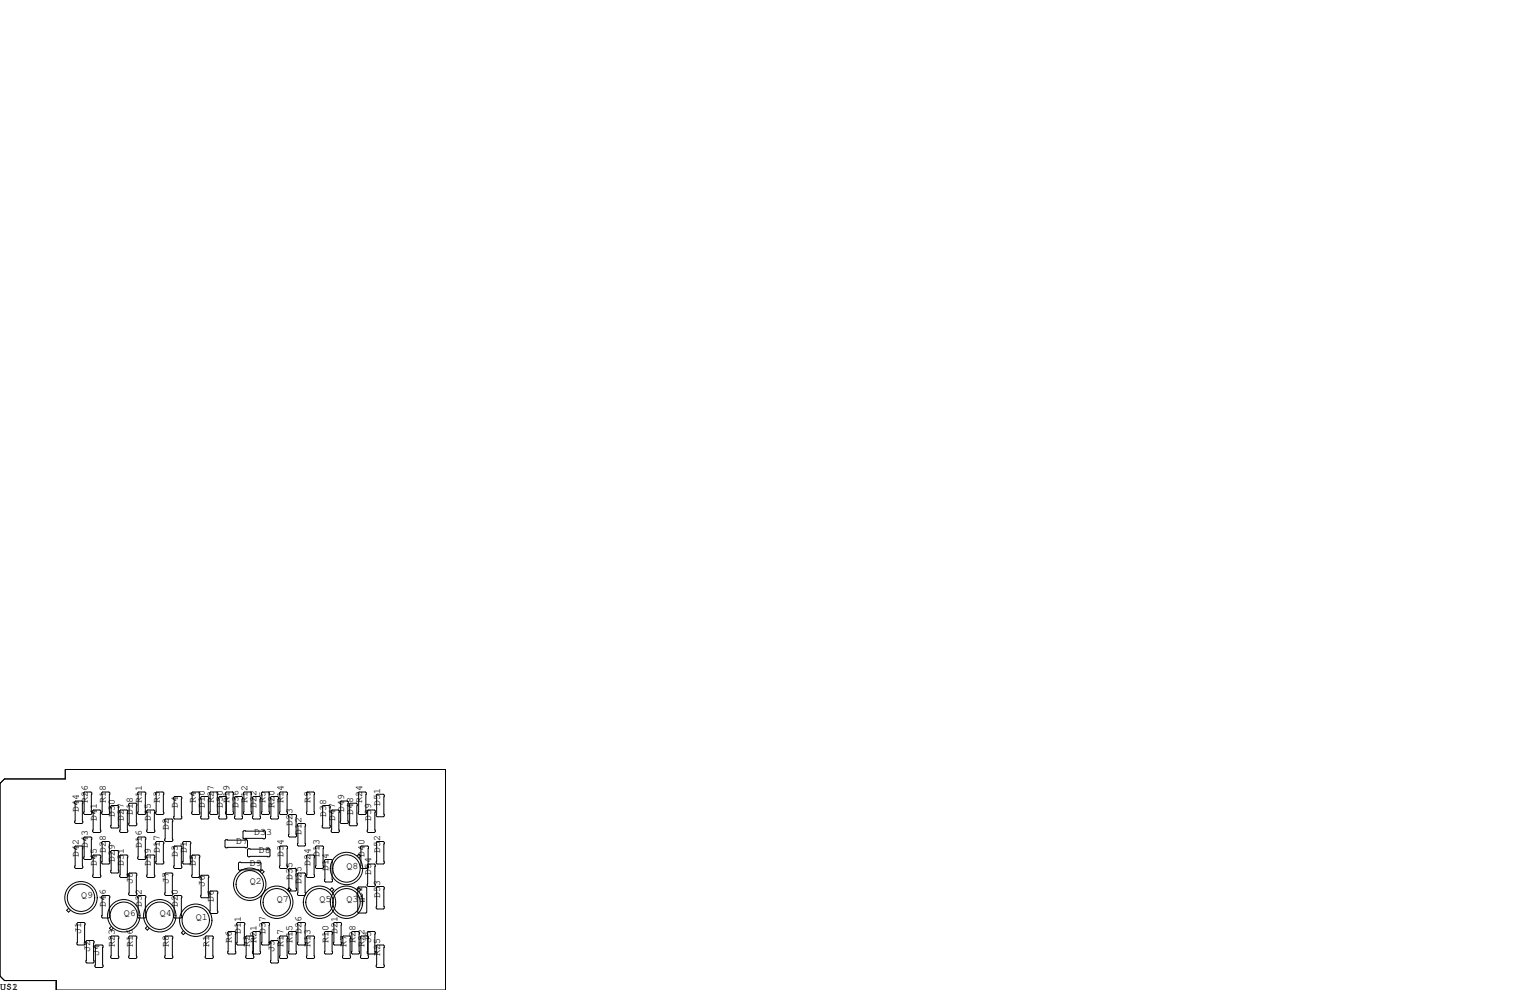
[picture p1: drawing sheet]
<svg xmlns="http://www.w3.org/2000/svg" width="432mm" height="279mm" viewBox="0 0 432 279" stroke-linecap="round" stroke-linejoin="round" font-family="sans-serif">
<g fill="none" stroke="#000" stroke-width=".28">
<path d="M0 221.1l1.3-1.3h17.1v-2.6h107.3v62.2h-109.8v-2.7h-14.6l-1.3-1.2zM21.3 238.8h1.8l.3 .2v5.9l-.3 .2h-1.8l-.2-.2v-5.9zM21.3 226.1h1.8l.3 .2v5.9l-.3 .2h-1.8l-.2-.2v-5.9zM23.9 223.5h1.8l.2 .3v5.8l-.2 .3h-1.8l-.3-.3v-5.8zM23.9 236.2h1.8l.2 .3v5.8l-.2 .3h-1.8l-.3-.3v-5.8zM26.4 228.6h1.8l.2 .3v5.8l-.2 .2h-1.8l-.2-.2v-5.8zM29 237.5h1.7l.3 .2v5.9l-.3 .2h-1.7l-.3-.2v-5.9zM29 223.5h1.7l.3 .3v5.8l-.3 .3h-1.7l-.3-.3v-5.8zM31.5 227.3h1.8l.2 .3v5.8l-.2 .3h-1.8l-.3-.3v-5.8zM34 228.6h1.8l.3 .3v5.8l-.3 .2h-1.8l-.2-.2v-5.8zM36.3 226.9l.3-.2h1.8l.2 .2v5.9l-.2 .2h-1.8l-.3-.2zM38.9 223.8l.2-.3h1.8l.2 .3v5.8l-.2 .3h-1.8l-.2-.3z"/>
<path d="M38.9 236.5l.2-.3h1.8l.2 .3v5.8l-.2 .3h-1.8l-.2-.3zM41.4 228.9l.3-.3h1.7l.3 .3v5.8l-.3 .2h-1.7l-.3-.2zM43.9 237.7l.3-.2h1.8l.2 .2v5.9l-.2 .2h-1.8l-.3-.2zM43.9 223.8l.3-.3h1.8l.2 .3v5.8l-.2 .3h-1.8l-.3-.3zM46.5 231.4l.2-.3h1.8l.3 .3v5.8l-.3 .3h-1.8l-.2-.3zM49 225l.3-.2h1.8l.2 .2v5.9l-.2 .2h-1.8l-.3-.2zM49 239l.3-.2h1.8l.2 .2v5.9l-.2 .2h-1.8l-.3-.2zM51.6 237.7l.2-.2h1.8l.2 .2v5.9l-.2 .2h-1.8l-.2-.2zM54.1 223.8l.3-.3h1.7l.3 .3v5.8l-.3 .3h-1.7l-.3-.3zM56.6 225l.3-.2h1.8l.2 .2v5.9l-.2 .2h-1.8l-.3-.2zM59.2 223.8l.2-.3h1.8l.3 .3v5.8l-.3 .3h-1.8l-.2-.3zM61.7 225l.3-.2h1.8l.2 .2v5.9l-.2 .2h-1.8l-.3-.2z"/>
<path d="M63.6 223.8l.3-.3h1.8l.2 .3v5.8l-.2 .3h-1.8l-.3-.3zM63.8 237h5.8l.3 .2v1.8l-.3 .3h-5.8l-.3-.3v-1.8zM66.2 225l.2-.2h1.8l.3 .2v5.9l-.3 .2h-1.8l-.2-.2zM68.7 223.8l.3-.3h1.7l.3 .3v5.8l-.3 .3h-1.7l-.3-.3zM68.8 234.4h5.9l.2 .3v1.8l-.2 .2h-5.9l-.2-.2v-1.8zM70.1 239.5h5.8l.3 .3v1.8l-.3 .2h-5.8l-.2-.2v-1.8zM71.2 225l.3-.2h1.8l.2 .2v5.9l-.2 .2h-1.8l-.3-.2zM74 223.5h1.8l.3 .3v5.8l-.3 .3h-1.8l-.2-.3v-5.8zM76.3 225l.3-.2h1.8l.2 .2v5.9l-.2 .2h-1.8l-.3-.2zM79.1 238.8h1.8l.3 .2v5.9l-.3 .2h-1.8l-.2-.2v-5.9zM79.1 223.5h1.8l.3 .3v5.8l-.3 .3h-1.8l-.2-.3v-5.8zM81.7 229.9h1.7l.3 .2v5.9l-.3 .2h-1.7l-.3-.2v-5.9z"/>
<path d="M83.9 232.7l.3-.3h1.8l.2 .3v5.8l-.2 .3h-1.8l-.3-.3zM86.7 223.5h1.8l.3 .3v5.8l-.3 .3h-1.8l-.2-.3v-5.8zM89.3 238.8h1.8l.2 .2v5.9l-.2 .2h-1.8l-.3-.2v-5.9zM90.9 227.6l.3-.3h1.8l.2 .3v5.8l-.2 .3h-1.8l-.3-.3zM93.7 228.6h1.8l.3 .3v5.8l-.3 .2h-1.8l-.2-.2v-5.8zM96 226.3l.3-.2h1.7l.3 .2v5.9l-.3 .2h-1.7l-.3-.2zM98.6 226.9l.2-.2h1.8l.2 .2v5.9l-.2 .2h-1.8l-.2-.2zM101.3 223.5h1.8l.3 .3v5.8l-.3 .3h-1.8l-.2-.3v-5.8zM102 238.8h1.8l.2 .2v5.9l-.2 .2h-1.8l-.3-.2v-5.9zM103.6 228.9l.3-.3h1.8l.2 .3v5.8l-.2 .2h-1.8l-.3-.2zM106.2 224.4l.2-.2h1.8l.3 .2v5.9l-.3 .2h-1.8l-.2-.2zM106.4 237.5h1.8l.3 .2v5.9l-.3 .2h-1.8l-.2-.2v-5.9z"/>
<path d="M19.4 256.4l-.6 .5 .6 .5 .5-.5M26.4 241.3h1.8l.2 .3v5.8l-.2 .2h-1.8l-.2-.2v-5.8zM28.7 253l.3-.3h1.7l.3 .3v5.8l-.3 .3h-1.7l-.3-.3zM31.5 240h1.8l.2 .3v5.8l-.2 .3h-1.8l-.3-.3v-5.8zM34 241.3h1.8l.3 .3v5.8l-.3 .2h-1.8l-.2-.2v-5.8zM36.3 246.6l.3-.2h1.8l.2 .2v5.9l-.2 .2h-1.8l-.3-.2zM38.9 253l.2-.3h1.8l.2 .3v5.8l-.2 .3h-1.8l-.2-.3zM41.4 241.6l.3-.3h1.7l.3 .3v5.8l-.3 .2h-1.7l-.3-.2zM46.5 246.6l.2-.2h1.8l.3 .2v5.9l-.3 .2h-1.8l-.2-.2zM49 253l.3-.3h1.8l.2 .3v5.8l-.2 .3h-1.8l-.3-.3zM54.1 241.6l.3-.3h1.7l.3 .3v5.8l-.3 .2h-1.7l-.3-.2zM56.6 247.3l.3-.3h1.8l.2 .3v5.8l-.2 .3h-1.8l-.3-.3z"/>
<path d="M59.2 251.7l.2-.2h1.8l.3 .2v5.9l-.3 .2h-1.8l-.2-.2zM67.6 243.3h5.8l.3 .3v1.8l-.3 .2h-5.8l-.3-.2v-1.8zM73.5 246l.5-.5 .5 .5-.5 .6M81.1 251.1l.5-.5 .5 .5-.5 .5M81.5 250.7l-.1-5.3 .3-.3h1.7l.3 .3v5.8l-.3 .3h-1.7l-.3-.3v-.4M83.9 246.6l.3-.2h1.8l.2 .2v5.9l-.2 .2h-1.8l-.3-.2zM86.7 241.3h1.8l.3 .3v5.8l-.3 .2h-1.8l-.2-.2v-5.8zM91.8 242.6h1.8l.3 .2v5.9l-.3 .2h-1.8l-.2-.2v-5.9zM93.1 251.1l.6-.5 .5 .5-.5 .5M100.8 251.1l.5-.5 .5 .5-.5 .5M100.8 241.6l.5-.6 .5 .6-.5 .5M101 250.6l.2-.3h2.1l.2 .3v6.8l-.2 .3h-2.1l-.2-.3z"/>
<path d="M101.6 253.7h1.3M101.6 254.3h1.3M102.2 252.5v1.2M102.2 254.3v1.2M103.9 243.8h1.8l.2 .3v5.8l-.2 .3h-1.8l-.3-.3v-5.8zM106.2 250.4l.2-.2h1.8l.3 .2v5.9l-.3 .2h-1.8l-.2-.2zM21.7 260.6l.3-.3h1.7l.3 .3v5.8l-.3 .3h-1.7l-.3-.3zM24.3 265.7l.2-.3h1.8l.2 .3v5.8l-.2 .3h-1.8l-.2-.3zM26.8 267l.3-.3h1.7l.3 .3v5.8l-.3 .2h-1.7l-.3-.2zM31.2 264.4l.3-.2h1.8l.2 .2v5.9l-.2 .2h-1.8l-.3-.2zM31.4 261.4l-.5 .6 .5 .5 .6-.5M36.3 264.4l.3-.2h1.8l.2 .2v5.9l-.2 .2h-1.8l-.3-.2z"/>
<path d="M41.6 261.4l-.6 .6 .6 .5 .5-.5M46.5 264.4l.2-.2h1.8l.3 .2v5.9l-.3 .2h-1.8l-.2-.2zM51.7 262.7l-.5 .5 .5 .6 .6-.6M57.9 264.4l.3-.2h1.7l.3 .2v5.9l-.3 .2h-1.7l-.3-.2zM64.3 263.1l.2-.2h1.8l.2 .2v5.9l-.2 .2h-1.8l-.2-.2zM66.8 260.6l.3-.3h1.7l.3 .3v5.8l-.3 .3h-1.7l-.3-.3zM69.3 264.4l.3-.2h1.8l.2 .2v5.9l-.2 .2h-1.8l-.3-.2zM71.2 263.1l.3-.2h1.8l.2 .2v5.9l-.2 .2h-1.8l-.3-.2zM73.8 260.6l.2-.3h1.8l.3 .3v5.8l-.3 .3h-1.8l-.2-.3zM76.3 265.7l.3-.3h1.8l.2 .3v5.8l-.2 .3h-1.8l-.3-.3zM78.9 264.4l.2-.2h1.8l.3 .2v5.9l-.3 .2h-1.8l-.2-.2zM81.4 263.1l.3-.2h1.7l.3 .2v5.9l-.3 .2h-1.7l-.3-.2z"/>
<path d="M83.9 260.6l.3-.3h1.8l.2 .3v5.8l-.2 .3h-1.8l-.3-.3zM86.5 264.4l.2-.2h1.8l.3 .2v5.9l-.3 .2h-1.8l-.2-.2zM91.6 263.1l.2-.2h1.8l.3 .2v5.9l-.3 .2h-1.8l-.2-.2zM94.1 260.6l.3-.3h1.7l.3 .3v5.8l-.3 .3h-1.7l-.3-.3zM96.6 264.4l.3-.2h1.8l.2 .2v5.9l-.2 .2h-1.8l-.3-.2zM99.2 263.1l.2-.2h1.8l.3 .2v5.9l-.3 .2h-1.8l-.2-.2zM101.7 264.4l.3-.2h1.8l.2 .2v5.9l-.2 .2h-1.8l-.3-.2zM103.6 263.1l.3-.2h1.8l.2 .2v5.9l-.2 .2h-1.8l-.3-.2zM106.2 267l.2-.3h1.8l.3 .3v5.8l-.3 .2h-1.8l-.2-.2z"/>
<circle cx="22.9" cy="253.4" r="4.6"/>
<circle cx="22.9" cy="253.4" r="3.9"/>
<circle cx="34.9" cy="258.4" r="4.6"/>
<circle cx="34.9" cy="258.4" r="3.9"/>
<circle cx="45.1" cy="258.4" r="4.6"/>
<circle cx="45.1" cy="258.4" r="3.9"/>
<circle cx="55.2" cy="259.7" r="4.6"/>
<circle cx="55.2" cy="259.7" r="3.9"/>
<circle cx="70.5" cy="249.6" r="3.9"/>
<circle cx="70.5" cy="249.6" r="4.6"/>
<circle cx="78.1" cy="254.6" r="3.9"/>
<circle cx="78.1" cy="254.6" r="4.6"/>
<circle cx="90.2" cy="254.6" r="3.9"/>
<circle cx="90.2" cy="254.6" r="4.6"/>
<circle cx="97.8" cy="245.1" r="3.9"/>
<circle cx="97.8" cy="245.1" r="4.6"/>
<circle cx="97.8" cy="254.6" r="3.9"/>
<circle cx="97.8" cy="254.6" r="4.6"/>
</g>
<g font-size="2.8">
<text x="24.8" y="226.7" transform="rotate(-90 24.8 226.7)">R26</text>
<text x="29.8" y="226.7" transform="rotate(-90 29.8 226.7)">R18</text>
<text x="40" y="226.7" transform="rotate(-90 40 226.7)">R11</text>
<text x="45.1" y="226.7" transform="rotate(-90 45.1 226.7)">R3</text>
<text x="50.2" y="228" transform="rotate(-90 50.2 228)">D4</text>
<text x="55.2" y="226.7" transform="rotate(-90 55.2 226.7)">R4</text>
<text x="57.8" y="228" transform="rotate(-90 57.8 228)">D10</text>
<text x="60.3" y="226.7" transform="rotate(-90 60.3 226.7)">R27</text>
<text x="62.9" y="228" transform="rotate(-90 62.9 228)">D50</text>
<text x="64.8" y="226.7" transform="rotate(-90 64.8 226.7)">R19</text>
<text x="67.3" y="228" transform="rotate(-90 67.3 228)">D36</text>
<text x="69.8" y="226.7" transform="rotate(-90 69.8 226.7)">R12</text>
<text x="72.4" y="228" transform="rotate(-90 72.4 228)">D22</text>
<text x="74.9" y="226.7" transform="rotate(-90 74.9 226.7)">R5</text>
<text x="77.5" y="228" transform="rotate(-90 77.5 228)">R20</text>
<text x="80" y="226.7" transform="rotate(-90 80 226.7)">R14</text>
<text x="87.6" y="226.7" transform="rotate(-90 87.6 226.7)">R9</text>
<text x="102.2" y="226.7" transform="rotate(-90 102.2 226.7)">R24</text>
<text x="107.3" y="227.3" transform="rotate(-90 107.3 227.3)">D51</text>
<text x="22.2" y="229.2" transform="rotate(-90 22.2 229.2)">D44</text>
<text x="27.3" y="231.8" transform="rotate(-90 27.3 231.8)">D41</text>
<text x="32.4" y="230.5" transform="rotate(-90 32.4 230.5)">D30</text>
<text x="34.9" y="231.8" transform="rotate(-90 34.9 231.8)">D27</text>
<text x="37.5" y="229.9" transform="rotate(-90 37.5 229.9)">D18</text>
<text x="42.5" y="231.8" transform="rotate(-90 42.5 231.8)">D15</text>
<text x="82.5" y="233" transform="rotate(-90 82.5 233)">D23</text>
<text x="92.1" y="230.5" transform="rotate(-90 92.1 230.5)">D38</text>
<text x="94.6" y="231.8" transform="rotate(-90 94.6 231.8)">D47</text>
<text x="97.2" y="229.2" transform="rotate(-90 97.2 229.2)">D49</text>
<text x="99.7" y="229.9" transform="rotate(-90 99.7 229.9)">D48</text>
<text x="104.8" y="231.8" transform="rotate(-90 104.8 231.8)">D39</text>
<text x="24.8" y="239.4" transform="rotate(-90 24.8 239.4)">D43</text>
<text x="40" y="239.4" transform="rotate(-90 40 239.4)">D16</text>
<text x="47.6" y="234.3" transform="rotate(-90 47.6 234.3)">D2</text>
<text x="66.7" y="238.1">D7</text>
<text x="71.8" y="235.6">D33</text>
<text x="85.1" y="235.6" transform="rotate(-90 85.1 235.6)">D12</text>
<text x="22.2" y="241.9" transform="rotate(-90 22.2 241.9)">D42</text>
<text x="27.3" y="244.5" transform="rotate(-90 27.3 244.5)">D45</text>
<text x="29.8" y="240.7" transform="rotate(-90 29.8 240.7)">D28</text>
<text x="32.4" y="243.2" transform="rotate(-90 32.4 243.2)">D29</text>
<text x="34.9" y="244.5" transform="rotate(-90 34.9 244.5)">D31</text>
<text x="42.5" y="244.5" transform="rotate(-90 42.5 244.5)">D19</text>
<text x="45.1" y="240.7" transform="rotate(-90 45.1 240.7)">D17</text>
<text x="50.2" y="241.9" transform="rotate(-90 50.2 241.9)">D3</text>
<text x="52.7" y="240.7" transform="rotate(-90 52.7 240.7)">D1</text>
<text x="55.2" y="244.5" transform="rotate(-90 55.2 244.5)">D5</text>
<text x="70.5" y="244.5">D9</text>
<text x="73" y="240.7">D8</text>
<text x="80" y="241.9" transform="rotate(-90 80 241.9)">D34</text>
<text x="87.6" y="244.5" transform="rotate(-90 87.6 244.5)">D24</text>
<text x="90.2" y="241.9" transform="rotate(-90 90.2 241.9)">D13</text>
<text x="92.7" y="245.7" transform="rotate(-90 92.7 245.7)">D14</text>
<text x="97.8" y="245.1">Q8</text>
<text x="102.9" y="241.9" transform="rotate(-90 102.9 241.9)">D40</text>
<text x="107.3" y="240.7" transform="rotate(-90 107.3 240.7)">D52</text>
<text x="37.5" y="249.6" transform="rotate(-90 37.5 249.6)">J8</text>
<text x="47.6" y="249.6" transform="rotate(-90 47.6 249.6)">J7</text>
<text x="57.8" y="250.2" transform="rotate(-90 57.8 250.2)">J6</text>
<text x="70.5" y="249.6">Q2</text>
<text x="82.5" y="248.3" transform="rotate(-90 82.5 248.3)">D35</text>
<text x="85.1" y="249.6" transform="rotate(-90 85.1 249.6)">D25</text>
<text x="104.8" y="247" transform="rotate(-90 104.8 247)">D54</text>
<text x="22.9" y="253.4">Q9</text>
<text x="29.8" y="255.9" transform="rotate(-90 29.8 255.9)">D46</text>
<text x="40" y="255.9" transform="rotate(-90 40 255.9)">D32</text>
<text x="50.2" y="255.9" transform="rotate(-90 50.2 255.9)">D20</text>
<text x="60.3" y="254.6" transform="rotate(-90 60.3 254.6)">D6</text>
<text x="78.1" y="254.6">Q7</text>
<text x="90.2" y="254.6">Q5</text>
<text x="97.8" y="254.6">Q3</text>
<text x="102.2" y="253.4" transform="rotate(-90 102.2 253.4)">C1</text>
<text x="107.3" y="253.4" transform="rotate(-90 107.3 253.4)">D53</text>
<text x="22.9" y="263.5" transform="rotate(-90 22.9 263.5)">J1</text>
<text x="34.9" y="258.4">Q6</text>
<text x="45.1" y="258.4">Q4</text>
<text x="55.2" y="259.7">Q1</text>
<text x="67.9" y="263.5" transform="rotate(-90 67.9 263.5)">D11</text>
<text x="74.9" y="263.5" transform="rotate(-90 74.9 263.5)">D37</text>
<text x="85.1" y="263.5" transform="rotate(-90 85.1 263.5)">D26</text>
<text x="95.2" y="263.5" transform="rotate(-90 95.2 263.5)">D21</text>
<text x="25.4" y="268.6" transform="rotate(-90 25.4 268.6)">J2</text>
<text x="27.9" y="269.9" transform="rotate(-90 27.9 269.9)">J4</text>
<text x="32.4" y="267.3" transform="rotate(-90 32.4 267.3)">R23</text>
<text x="37.5" y="267.3" transform="rotate(-90 37.5 267.3)">R16</text>
<text x="47.6" y="267.3" transform="rotate(-90 47.6 267.3)">R8</text>
<text x="59.1" y="267.3" transform="rotate(-90 59.1 267.3)">R1</text>
<text x="65.4" y="266.1" transform="rotate(-90 65.4 266.1)">R6</text>
<text x="70.5" y="267.3" transform="rotate(-90 70.5 267.3)">R2</text>
<text x="72.4" y="266.1" transform="rotate(-90 72.4 266.1)">R21</text>
<text x="77.5" y="268.6" transform="rotate(-90 77.5 268.6)">J3</text>
<text x="80" y="267.3" transform="rotate(-90 80 267.3)">R17</text>
<text x="82.5" y="266.1" transform="rotate(-90 82.5 266.1)">R15</text>
<text x="87.6" y="267.3" transform="rotate(-90 87.6 267.3)">R13</text>
<text x="92.7" y="266.1" transform="rotate(-90 92.7 266.1)">R10</text>
<text x="97.8" y="267.3" transform="rotate(-90 97.8 267.3)">R7</text>
<text x="100.3" y="266.1" transform="rotate(-90 100.3 266.1)">R28</text>
<text x="102.9" y="267.3" transform="rotate(-90 102.9 267.3)">R22</text>
<text x="104.8" y="266.1" transform="rotate(-90 104.8 266.1)">J5</text>
<text x="107.3" y="269.9" transform="rotate(-90 107.3 269.9)">R25</text>
<text x="0" y="279.4">U$1</text>
<text x="3.4" y="279.4">2</text>
</g>
</svg>
